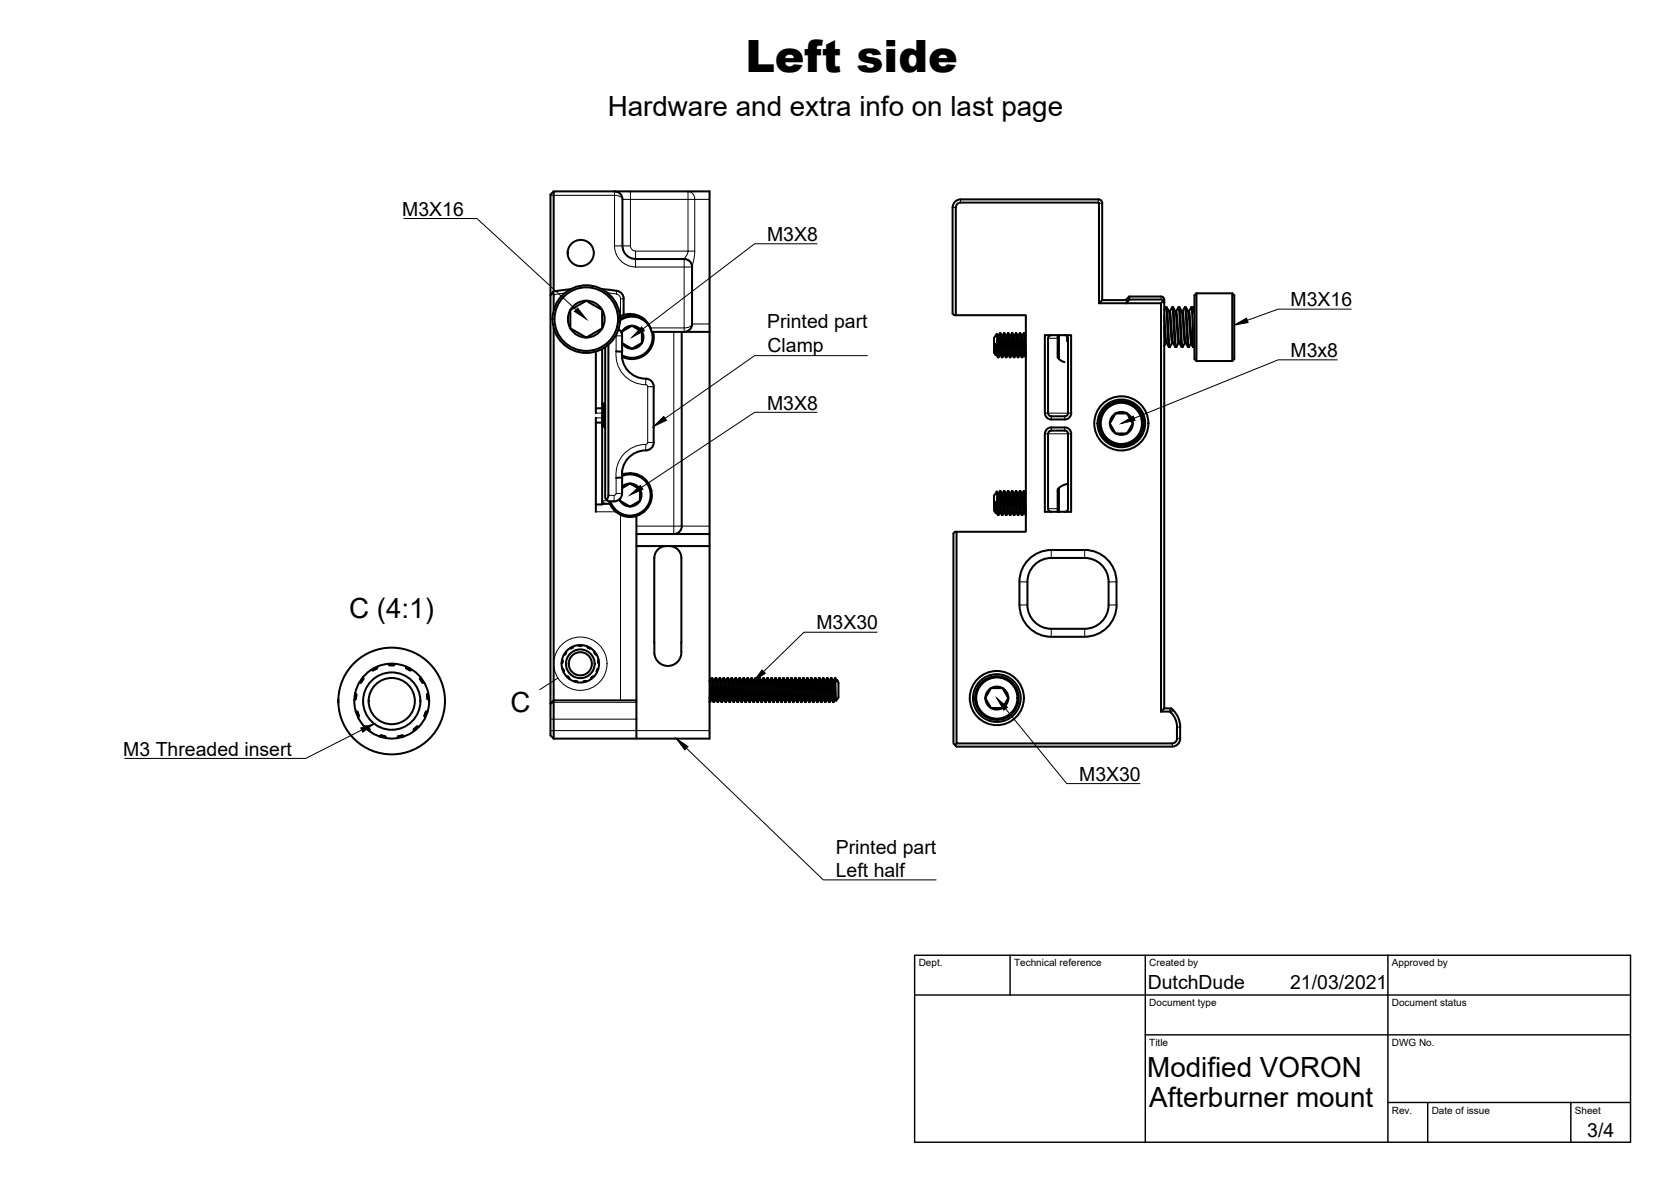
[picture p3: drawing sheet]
<svg xmlns="http://www.w3.org/2000/svg" width="420mm" height="297mm" viewBox="0 0 420 297" stroke-linecap="round" stroke-linejoin="round" font-family="sans-serif">
<!-- layer: Visible -->
<g fill="none" stroke="#000" stroke-width=".51">
<path d="M139.2 48.1l-.8 .8v127.9M154.5 48.1h23.9v137.5h-39.2M154.5 48.1h-15.3v25.1l4.3-.5M154.5 48.1a2 2 0 0 1 2 2v11.7a3.3 3.3 0 0 0 3.3 3.3M239.5 52.1v26.7l.4 .4h.4M240.3 52.1v27.1h17.6v54.4h-17.4v53.2h54.2a1.24 1.24 0 0 0 1.3-1.2 10.8 10.8 0 0 0-.3-4.6l-.5-1-.8-.9M241.5 50.9l34.8 .1v25.2h15.6v102.6M241.5 50.1h34.7a1.01 1.01 0 0 1 1 1l-.1 24.3M241.5 50.9a1.2 1.2 0 0 0-1.2 1.2M241.5 50.1a2 2 0 0 0-2 2M138.4 74.2l.6-.7 .1 .1 .1 4.4M139.2 73.3l-.2 .2"/>
<path d="M143.4 77.9v4.6M143.4 77.9l3.6-2.1a.97 .97 0 0 1 1.3 .3l2.6 1.5a.85 .85 0 0 1 .5 1.2v3.2a.92 .92 0 0 1-.9 1l-2.5 1.5a.84 .84 0 0 1-1.4-.1l-3.2-1.9M143.4 77.9a4.6 4.6 0 0 1 7-1.2 4.6 4.6 0 0 1 0 7 4.6 4.6 0 0 1-7-1.2M143.4 77.9a4.6 4.6 0 0 0 0 4.6M151.3 72.6l3.2 .4a2.15 2.15 0 0 1 2.3 2.1M156.8 75.1v4l-.9 .4M156.8 79.1a5.5 5.5 0 0 1 6.9 3.9l.1 .4h8.2M159.8 65.1h12.2a2 2 0 0 1 2 2M174 67v14.4M277.1 75.4h6.7l-.7 .8 .8-.9h8.2l.4 .3M277.1 75.4l-.8 .8M283.1 75.4l.8-.9h8a1.25 1.25 0 0 1 .8 1.6v101.9"/>
<path d="M283.9 74.5v.8M292.7 79.4l.6 6.8M292.7 76.1l-.2-.5-.6 .6M293.1 77.2l.8 10M293.1 77.2l-.4 .7M293.1 77.2h.2l.7 1.1M293.3 77.2l.9 10M293.9 78.3h.2M294 78.3l.7 7.9M294.1 78.3l.8 7.9M294.7 77.2l.8 10-.6-1M294.7 77.2l-.6 1.1"/>
<path d="M294.7 77.2h.2M294.9 77.2l.9 10M295 77.2l.6 1.1M295.6 78.3h.2l.1 .5 .6 7.4M295.6 78.3l.7 7.9M296.3 77.2l.8 10M296.3 77.2l-.6 1.1M296.3 77.2h.2M296.5 77.2l.8 10M296.6 77.2l.6 1.1M297.2 78.3l.7 7.9M297.2 78.3h.1"/>
<path d="M297.3 78.3l.7-1.1 .6 8.9 .1 1.1h.2M297.3 78.3l.7 7.5 .7 1.4M297.9 77.2h.2M298.1 77.2l.9 10M298.2 77.2l.6 1.1M298.7 78.3h.2M298.8 78.3l.7 7.9M298.9 78.3l.6 6.4M299.5 77.2l.4 5M299.5 77.2l-.6 1.1M299.6 77.2l.2 .1 .1 1.3M299.8 77.2l.1 .2"/>
<path d="M299.9 77.4v1.2M299.9 77.2v1.4M299.9 77.2v.2M299.9 77.2h.4M300.8 73.7l-.5 .5v16l.5 .5M300.8 73.7v17M300.8 73.7h9M309.8 73.7l.5 .5v16l-.5 .5M309.8 73.7v17M139.2 82.5v103.1M149.8 88.4v15.4M151.4 87.7v18.5"/>
<path d="M152.2 87.3v37.9l.8 .8h1.4M153 86.6v37.9l-.5 1M155.5 82.7l.8 .9 .1 .8M155.9 80.5a5.2 5.2 0 0 1 7.8 2.2M155.9 80.1a5.5 5.5 0 0 1 6 0M156.4 83.3v.8M156.4 83.3l1.7-1a.95 .95 0 0 1 1.6 0l.9 .6a1.23 1.23 0 0 1 .8 1.7v.7a.93 .93 0 0 1-.8 1.4l-.9 .5a1.23 1.23 0 0 1-1.9-.2l-1.4-.8M156.4 83.3a2.89 2.89 0 0 1 4.4-.8 2.89 2.89 0 0 1 0 4.4 2.89 2.89 0 0 1-4.4-.7M156.4 83.3l-.1 .3M156.4 84.4v4l-1.5-.1M156.4 88.4a6.1 6.1 0 0 0 6.5 6.8 1.96 1.96 0 0 1 1.5 2v14a2.19 2.19 0 0 1-2.8 2 6 6 0 0 0-5.2 6.8M163.9 83.4a5.2 5.2 0 0 1-1.8 5.4 5.2 5.2 0 0 1-5.7 .5"/>
<path d="M164.2 83.4a5.5 5.5 0 0 1-1.9 5.6 5.5 5.5 0 0 1-5.9 .6v.4M171.4 83.4v48.8a2 2 0 0 1-2 2M172 83.4h6.4M174 81.4a2 2 0 0 1-2 2M250.3 88.2l.1 .9M250.3 86.5l.2 2.5 .4 .8M250.4 89.1h.1M250.4 89.1v.1M250.6 83.9l-.7 1v3.7l.5 .6M250.6 83.9l.1 4-.4-1.4 .1 2.7M250.6 83.9l.4 .5M250.7 85.6l.4 4.2"/>
<path d="M250.7 87.9l.2 1.9M250.9 84.4h.2M250.9 89.8h.2M251 84.4l.4 4.7M251.1 84.4l.4 4.5 .4 .9M251.4 83.8l.4 5.4 .1 .6h.2M251.4 89.1h.1M251.4 83.8h.1M251.4 83.8l-.4 .6M251.4 89.1l-.3 .7M251.5 83.8l.6 6M251.6 83.8l.3 .6"/>
<path d="M251.9 84.4h.2M251.9 84.4l.5 4.7M252.1 84.4l.4 4.5 .4 .9M252.1 84.4l.3-.6 .5 6M252.4 89.1h.1M252.4 83.8h.2M252.4 89.1l-.3 .7M252.6 83.8l.5 6M252.6 83.8l.3 .6M252.9 89.8h.1M252.9 84.4l.5 4.7M252.9 84.4h.1"/>
<path d="M253 84.4l.4 4.3 .5 1.1M253 84.4l.4-.6 .4 5.5 .1 .5h.2M253.4 89.1h.1M253.4 83.8h.2M253.4 89.1l-.3 .7M253.6 83.8l.5 6M253.6 83.8l.3 .6M253.9 84.4l.4 4.1 .1 .6h.2M253.9 84.4h.2M254.4 83.8l-.4 .6 .5 4.4 .4 1M254.4 83.8l.2 .3 .5 5.7M254.4 83.8l.4 5.7 .3 .3"/>
<path d="M254.4 89.1l-.3 .7M254.6 83.8l.4 .6M254.9 84.4h.2l.1 .7 .3 3.8 .4 .9M255 84.4l.3 4.2 .2 .5M255.4 83.8l.3 .4 .4 5.6 .3-.7M255.4 83.8l.5 6M255.4 83.8l-.4 .6M255.4 89.1l-.3 .7M255.6 83.8l.4 1 .4 4.3M255.9 84.4h.2M255.9 89.8h.2M256.1 84.4l.4 4.5 .4 .9"/>
<path d="M256.4 83.8l.5 6M256.4 83.8l-.3 .6M256.4 89.1h.1M256.4 83.8h.2M256.6 83.8l.4 6 .4-.7M256.6 83.8l.3 .6M256.9 89.8h.1M256.9 84.4l.5 4.7M256.9 84.4h.1M257.4 83.8l.5 6-.4-1.1-.5-4.3M257.4 83.8l-.4 .6M257.4 83.8l.2 .3 .3 4.8"/>
<path d="M257.4 89.1h.2M257.6 83.8l.3 .6M263.5 85v18.8M264.4 84.2h-.1a.76 .76 0 0 0-.8 .8M266.3 84.2v6M266.3 84.2a.4 .4 0 0 0-.4 .2 .4 .4 0 0 0 0 .4v5.1l.8 .7 1 .4M267.7 84.2a.79 .79 0 0 1 .8 .8v18.8a.79 .79 0 0 1-.8 .8h-3.4a.79 .79 0 0 1-.8-.8M268.3 84.5v1.2l.2 .3M292.7 82.2l.3 3.7 .1 .3h.2M293.2 86.2l-.5 .7M293.3 86.2l.6 1M293.9 87.2h.2"/>
<path d="M294.7 86.2h.2M294.7 86.2l-.5 1M295.6 87.2h.1M296.3 86.2h.2M296.4 86.2l-.6 1M296.5 86.2l.6 1M297.1 87.2h.2M297.9 86.2h.2M298 86.2l-.7 1M299.5 86.2l-.5 1M299.5 86.2l.4 1M299.9 82.2v5"/>
<path d="M299.9 82.2l-.4 2.5v1.5M299.9 87.2h.4M300.8 90.7h9M149.8 105v23.6M149.8 106.2h1.6v20.6h-1.6M149.8 102.6h1.6M151.4 104.4l.2 2.2 .4 .8M151.4 106.1l.1 .7M151.4 107h.1M151.5 106.8h.2M151.5 101.4h.2M151.6 106.8l-.2 .2"/>
<path d="M151.7 101.4l.5 6-.2-.3-.4-5.7-.2 .2M151.7 101.4l.4 .7 .1 .7M152 102.1h.2M156.4 119.6a5.2 5.2 0 0 1 6.8 2.9 5.2 5.2 0 0 1-3 6.8 5.2 5.2 0 0 1-6.7-3.3M156.4 118.4v.9a5.5 5.5 0 0 1 7.2 3.3 5.5 5.5 0 0 1-3.6 7M262.7 103.8v-19.6h6.6v19.6M262.7 109v19.6h6.6v-19.6M262.7 109a1.6 1.6 0 0 1 1.6-1.6h3.4a1.56 1.56 0 0 1 1.6 1.6M263.5 109v18.8M263.5 109a.79 .79 0 0 1 .8-.8h3.4a.79 .79 0 0 1 .8 .8v18.8M269.3 103.8a1.6 1.6 0 0 1-1.6 1.6h-3.4a1.6 1.6 0 0 1-1.6-1.6M280.5 103.9h2.9"/>
<path d="M280.5 103.9l-1 1.7a1.25 1.25 0 0 0 .2 1.9l.3 .6a1.26 1.26 0 0 0 1.8 .8h.6a1.26 1.26 0 0 0 1.6-1.1l.4-.6a1.27 1.27 0 0 0-.2-1.9l-.8-1.4M280.5 103.9a2.89 2.89 0 0 0-.8 4.4 2.89 2.89 0 0 0 4.5 0 2.89 2.89 0 0 0-.8-4.4M283.4 103.9l-1.4-.4-1.5 .4M151.4 126.6h2l.4 .9 1.1 1.1M151.4 125.8a.79 .79 0 0 0 .8 .8M153.2 126l.2 .6M154.9 128.6l1.3 .8 1.3 .4 1.3 .1 1.2-.2v46.3M154.9 120.1l1.5-.1v4M155.7 125.5l.2 .3M155.9 125.3v.6M156.4 122.7l1.3-.8a.92 .92 0 0 1 1.5 .1l.9 .5a1.26 1.26 0 0 1 .8 1.8v.6a1.26 1.26 0 0 1-1.1 1.6l-.6 .3a1.25 1.25 0 0 1-1.9-.1l-1.4-.8M156.4 124a2 2 0 0 1-2 2"/>
<path d="M156.4 122.3a2.89 2.89 0 0 1 4.3 .3 2.89 2.89 0 0 1-.6 4.2 2.89 2.89 0 0 1-4.2-1M160 137.2h18.4M160 134.2h9.4M167.5 137.2a3 3 0 0 0-3 3v21.4M168.3 137.2a2.99 2.99 0 0 1 3 3v21.4a5.7 5.7 0 0 1-.8 4.6 3.4 3.4 0 0 1-3.6 1 3.4 3.4 0 0 1-2.4-3M169.4 134.2h9M240.5 133.6h-.4l-.4 .4v52.8l.8 .8h54.2a2.04 2.04 0 0 0 2.1-2 11.5 11.5 0 0 0-.4-4.9l-.6-1.2-.8-1M250.3 127.9l.1 .9M250.3 126.2l.2 2.4 .4 .8M250.4 128.8h.1M250.4 128.8v.1M250.6 123.6l-.7 1v3.7l.5 .6"/>
<path d="M250.6 123.6l.1 3.9-.4-1.3 .1 2.7M250.6 123.6l.4 .5M250.7 125.3l.4 4.1M250.7 127.5l.2 1.9M250.9 124.1h.2M250.9 129.4h.2M251 124.1l.4 4.7M251.1 124.1l.4 4.7M251.4 123.4l.4 5.5 .1 .5h.2M251.4 128.8h.1M251.4 123.4h.1M251.4 123.4l-.4 .7"/>
<path d="M251.4 128.8l-.3 .6M251.5 123.4l.6 6M251.5 128.8l.4 .6M251.6 123.4l.3 .7M251.9 124.1h.2M251.9 124.1l.5 4.7M252.1 124.1l.4 4.7M252.1 124.1l.3-.7 .5 6M252.4 128.8h.1M252.4 123.4h.2M252.4 128.8l-.3 .6M252.5 128.8l.4 .6"/>
<path d="M252.6 123.4l.5 6M252.6 123.4l.3 .7M252.9 129.4h.1M252.9 124.1l.5 4.7M252.9 124.1h.1M253 124.1l.5 4.7M253 124.1l.4-.7 .4 5.6 .1 .4h.2M253.4 128.8h.1M253.4 123.4h.2M253.4 128.8l-.3 .6M253.5 128.8l.4 .6M253.6 123.4l.5 6"/>
<path d="M253.6 123.4l.3 .7M253.9 124.1l.4 4.4 .3 .3M253.9 124.1h.2M254.4 123.4l-.4 .7 .5 4.7M254.4 123.4l.2 .3 .5 5.7M254.4 123.4l.4 5.7 .3 .3M254.4 128.8l-.3 .6M254.5 128.8l.4 .6M254.6 123.4l.4 .7M254.9 124.1l.2 .3 .4 4.4M255 124.1l.3 4.2 .2 .5M255.4 123.4h.2l.1 .5 .4 5.5 .3-.6"/>
<path d="M255.4 123.4l.5 6M255.4 123.4l-.4 .7M255.4 128.8l-.3 .6M255.5 128.8l.4 .6M255.6 123.4l.4 1.1 .4 4.3M255.9 124.1h.2M255.9 129.4h.2M256.1 124.1l.4 4.7M256.4 123.4l.5 6M256.4 123.4l-.3 .7M256.4 128.8h.1M256.4 123.4h.2"/>
<path d="M256.5 128.8l.4 .6M256.6 123.4l.4 6 .4-.6M256.6 123.4l.3 .7M256.9 129.4h.1M256.9 124.1l.5 4.7M256.9 124.1h.1M257 124.1l.5 4.7M257.4 123.4l.5 6-.4-.6M257.4 123.4l-.4 .7M257.4 123.4l.2 .4 .3 4.8M257.4 128.8h.2M257.6 123.4l.3 .7"/>
<path d="M263.5 127.8a.79 .79 0 0 0 .8 .8M266.3 122.6v6M268.5 121.6l-1.5 .5-.9 .7a6.6 6.6 0 0 0-.2 3.1v2.7h.4M268.5 127.8a.79 .79 0 0 1-.8 .8M260.1 142a6 6 0 0 1 4.2-1.8h8.4a6 6 0 0 1 6 6v5.8a6 6 0 0 1-6 6h-8.4a6 6 0 0 1-6-6v-5.8a6 6 0 0 1 1.8-4.2zM85.1 175.8v.7M85.1 175.8a13.4 13.4 0 0 1 20.2-11.2 13.4 13.4 0 0 1 0 23.1 13.4 13.4 0 0 1-20.2-11.2M89.3 174.2l.3 .3-.1 1.2-.4 .2M89.4 178.7l.5 .1 .4 1.1-.3 .4M89.6 174.5l-.1 1.2M89.9 178.8l.4 1.1M91.3 170.1v.6l-.5 .8-.5 .1"/>
<path d="M91.4 170.6l-.7 1M94.8 168l-1.1 .5M94.9 167.5l-.1 .5-1 .5-.5-.2M97.6 166.8l.3 .4h1.1l.4-.4M97.9 167.2h1.1M102 167.5l.2 .5 .9 .5 .5-.2M102.1 167.9l1 .6M105.6 170.6l.6 .9M105.7 170.1l-.1 .6 .6 .8 .5 .1M107.1 178.8l-.4 1.1M107.4 174.5l.1 1.2M107.5 178.7l-.4 .1-.4 1.1 .2 .4"/>
<path d="M107.7 174.2l-.4 .3 .2 1.2 .4 .2M138.4 176.8v8l.8 .8M138.4 176.8l.8-.8h20.8v9.6M141.3 165.8l.1 .6-.2 .3M141.4 168l.2 .1 .2 .6-.1 .2M141.5 166l-.1 .6M141.6 168.1l.2 .6M142.3 163.8l.1 .2-.4 .5h-.2M142.4 164l-.4 .5M142.5 170h.2l.5 .4v.2M142.7 170l.5 .4M144.1 162.7l-.5 .2"/>
<path d="M144.1 162.5v.2l-.5 .3-.3-.1M144.4 171.2l.2-.1 .5 .1 .1 .3M144.6 171.1l.5 .2M145.5 162.1l.1 .2h.6l.1-.2M145.6 162.3h.6M147.3 171.1l-.6 .1M147.5 171.2l-.2-.1-.6 .1-.1 .3M147.7 162.5v.2l.6 .3 .2-.1M147.7 162.7l.6 .3M149.1 170l-.4 .4M149.4 170h-.3l-.4 .4v.2M149.5 164l.3 .5"/>
<path d="M149.5 163.8l-.1 .2 .4 .5h.2M150.2 168.1l-.2 .6M150.3 166l.1 .5M150.5 168l-.3 .1-.2 .6 .1 .2M150.5 165.8l-.2 .2 .3 .7M164.5 161.6v2.6M178.4 175.2l.2 1.2M178.4 176.4h.2M178.4 176.4h.1M178.4 171l.1 .1M178.5 171.1l.4 4.7M178.5 171.1h.1"/>
<path d="M178.6 171.1l.4 4.7M178.6 171.1l.3-.7 .5 6M178.9 175.8h.1M178.9 170.4h.2M178.9 175.8l-.3 .6M179 175.8l.4 .6M179.1 170.4l.5 6 .4-.6M179.1 170.4l.4 .7M179.4 176.4h.2M179.5 171.1l.4 4.7M179.5 171.1h.1M179.6 171.1l.4 4.5 .4 .8"/>
<path d="M179.6 171.1l.4-.7 .4 5.7 .2 .3M179.9 175.8h.2M179.9 170.4h.2M180.1 170.4l.5 6M180.1 170.4l.4 .7M180.4 171.1l.3 .3 .3 4.4M180.5 171.1l.3 4.4 .3 .3M180.9 170.4l.2 .3 .4 5.7 .4-.6M180.9 170.4l.5 6M180.9 170.4l-.3 .7M181 175.8l-.4 .6M181 175.8l.4 .6"/>
<path d="M181.1 170.4l.4 1 .4 4.4M181.4 171.1h.2M181.4 176.4h.2M181.6 171.1l.5 4.7M181.9 170.4l-.4 .7M181.9 170.4l.5 6M181.9 170.4h.1M181.9 175.8h.2M181.9 170.4h.2M182.1 175.8l.3 .6M182.1 170.4l.4 6 .4-.6M182.1 170.4l.4 .7"/>
<path d="M182.4 176.4h.2M182.5 171.1l.4 4.7M182.5 171.1h.1M182.6 171.1l.4 4.7M182.9 170.4l.5 6M182.9 170.4l-.3 .7M182.9 170.4l.3 .4 .4 5.6M182.9 175.8h.1M183 175.8l.4 .6M183.1 170.4l.4 .7M183.4 176.4h.2M183.5 171.1l.4 4.7"/>
<path d="M183.5 171.1h.1M183.6 171.1l.4 4.7M183.9 170.4l.5 6M183.9 170.4l-.3 .7M183.9 170.4h.2l.1 .5 .4 5.5M183.9 175.8h.2M184 175.8l-.4 .6M184 175.8l.4 .6M184.1 170.4l.4 .8 .4 4.6M184.4 171.1h.2M184.4 176.4h.2M184.6 171.1l.4 4.7"/>
<path d="M184.9 170.4l.5 6M184.9 175.8h.2M184.9 170.4h.2M184.9 170.4l-.3 .7M185 175.8l-.4 .6M185 175.8l.4 .6M185.1 170.4l.5 6M185.1 170.4l.4 .7M185.4 171.1h.2M185.4 176.4h.2M185.5 171.1l.4 4.7M185.6 171.1l.5 4.7"/>
<path d="M185.9 170.4l.5 6M185.9 170.4l-.4 .7M185.9 175.8h.2M185.9 170.4h.2M185.9 175.8l-.3 .6M186.1 175.8l.3 .6M186.1 170.4l.5 6M186.1 170.4l.4 .7M186.4 176.4h.2M186.5 171.1l.4 4.7M186.5 171.1h.1M186.6 171.1l.4 4.7"/>
<path d="M186.9 170.4l.5 6M186.9 170.4l-.3 .7M186.9 175.8h.1M186.9 170.4h.2M186.9 175.8l-.3 .6M187 175.8l.4 .6M187.1 170.4l.5 6M187.1 170.4l.4 .7M187.4 176.4h.2M187.5 171.1l.4 4.7M187.5 171.1h.1M187.6 171.1l.4 4.5 .4 .8"/>
<path d="M187.6 171.1l.4-.7 .4 6M187.9 175.8h.2M187.9 170.4h.2M188 175.8l-.4 .6M188.1 170.4l.5 6M188.1 170.4l.4 .7M188.4 171.1h.2M188.4 176.4h.2M188.5 171.1l.4 4.7M188.6 171.1l.4 4.4 .4 .9M188.9 170.4l.4 5.5 .1 .5h.2M188.9 175.8h.2"/>
<path d="M188.9 170.4h.2M188.9 170.4l-.3 .7M189 175.8l-.4 .6M189.1 170.4l.5 6M189.1 170.4l.4 .7M189.4 171.1l.3 .3 .4 4.4M189.5 171.1l.4 4.7M189.5 171.1l.4-.7 .5 5.7v.3h.2M189.9 175.8h.2M189.9 170.4h.2M189.9 175.8l-.3 .6M190.1 175.8l.3 .6"/>
<path d="M190.1 170.4l.5 6M190.1 170.4l.4 .7M190.5 171.1l.4 4.7M190.5 171.1h.1M190.6 171.1l.5 4.7M190.6 171.1l.3-.7 .5 6M190.9 175.8h.2M190.9 170.4h.2M190.9 175.8l-.3 .6M191.1 175.8l.3 .6M191.1 170.4l.5 6 .4-.6M191.1 170.4l.4 .7"/>
<path d="M191.4 176.4h.2M191.5 171.1l.3 4 .1 .6 .2 .1M191.5 171.1h.1M191.6 171.1l.4 4.7M191.9 170.4l.5 5.7 .2 .3M191.9 170.4l-.3 .7M191.9 170.4l.2 .1 .1 .4 .4 5.5M192 175.8l.4 .6M192.1 170.4l.4 .7M192.4 171.1l.3 .3 .3 4.4M192.5 171.1l.3 4.4 .3 .3M192.9 170.4l.5 6"/>
<path d="M192.9 170.4l.2 .3 .4 5.7 .5-.6M192.9 170.4l-.3 .7M193 175.8l-.4 .6M193 175.8l.4 .6M193.1 170.4l.4 1 .5 4.4M193.4 171.1h.2M193.4 176.4h.2M193.6 171.1l.5 4.7M193.9 170.4l.5 6M193.9 170.4l-.4 .7M194 175.8h.1M194 170.4h.1"/>
<path d="M194.1 175.8l.3 .6M194.1 170.4l.4 6 .4-.6M194.1 170.4l.4 .7M194.4 176.4h.2M194.5 171.1l.4 4.7M194.5 171.1h.1M194.6 171.1l.5 4.7M194.9 170.4l.5 6M194.9 170.4l-.3 .7M194.9 170.4l.3 .4 .4 5.6M194.9 175.8h.2M195.1 175.8l.3 .6"/>
<path d="M195.1 170.4l.4 .7M195.4 176.4h.2M195.5 171.1l.4 4.7M195.5 171.1h.1M195.6 171.1l.4 4.7M195.9 170.4l.5 6M195.9 170.4l-.3 .7M195.9 175.8h.2M195.9 170.4h.2M196 175.8l-.4 .6M196 175.8l.4 .6M196.1 170.4l.5 6"/>
<path d="M196.1 170.4l.4 .7M196.4 171.1h.2M196.4 176.4h.2M196.5 171.1l.4 4.7M196.6 171.1l.4 4.7M196.9 170.4l.5 6M196.9 175.8h.2M196.9 170.4h.2M196.9 170.4l-.3 .7M197 175.8l-.4 .6M197 175.8l.4 .6M197.1 170.4l.5 6"/>
<path d="M197.1 170.4l.4 .7M197.4 171.1h.2M197.4 176.4h.2M197.5 171.1l.5 4.7M197.6 171.1l.5 4.7M197.9 170.4l.5 5.7v.3h.2M197.9 170.4l-.4 .7M198 175.8h.1M198 170.4h.1M198 175.8l-.4 .6M198.1 175.8l.3 .6M198.1 170.4l.5 6"/>
<path d="M198.1 170.4l.4 .7M198.5 171.1l.4 4.7M198.5 171.1h.1M198.6 171.1l.5 4.7M198.9 170.4l.5 6M198.9 170.4l-.3 .7M198.9 175.8h.2M198.9 170.4h.2M198.9 175.8l-.3 .6M199.1 175.8l.3 .6M199.1 170.4l.5 6M199.1 170.4l.4 .7"/>
<path d="M199.4 176.4h.2M199.5 171.1l.4 4.7M199.5 171.1h.1M199.6 171.1l.4 4.5 .4 .8M199.6 171.1l.4-.7 .4 5.7 .2 .3M199.9 175.8h.2M199.9 170.4h.2M200 175.8l-.4 .6M200.1 170.4l.5 6M200.1 170.4l.4 .7M200.4 171.1l.3 .3 .3 4.2 .4 .8M200.5 171.1l.4 4.7"/>
<path d="M200.9 170.4l.4 5.5 .1 .5h.2M200.9 175.8h.2M200.9 170.4h.2M200.9 170.4l-.3 .7M201 175.8l-.4 .6M201.1 170.4l.5 6M201.1 170.4l.4 .7M201.4 171.1l.3 .3 .4 4.4M201.5 171.1l.5 4.7M201.5 171.1l.5-.7 .4 6M202 175.8h.1M202 170.4h.1"/>
<path d="M202 175.8l-.4 .6M202.1 175.8l.3 .6M202.1 170.4l.4 6 .4-.6M202.1 170.4l.4 .7M202.4 176.4h.2M202.5 171.1l.4 4.7M202.5 171.1h.1M202.6 171.1l.5 4.7M202.6 171.1l.3-.7 .5 6M202.9 175.8h.2M202.9 170.4h.2M203.1 175.8l.3 .6"/>
<path d="M203.1 170.4l.5 6 .4-.6M203.1 170.4l.4 .7M203.4 176.4h.2M203.5 171.1l.4 4.4 .2 .3M203.5 171.1h.1M203.6 171.1l.4 4.7M203.9 170.4l.5 6M203.9 170.4l-.3 .7M203.9 170.4h.2l.1 .5 .4 5.5M204 175.8l.4 .6M204.1 170.4l.4 .8 .4 4.3 .2 .3M204.4 171.1h.2"/>
<path d="M204.4 176.4h.2M204.6 171.1l.4 4.7M204.9 170.4l.5 6M204.9 170.4l.2 .3 .4 5.7 .5-.6M204.9 170.4l-.3 .7M205 175.8l-.4 .6M205 175.8l.4 .6M205.1 170.4l.4 1 .5 4.4M205.4 171.1h.2M205.4 176.4h.2M205.6 171.1l.5 4.7M205.9 170.4l.5 6"/>
<path d="M205.9 170.4l-.4 .7M206 175.8h.1M206 170.4h.1M206.1 175.8l.3 .6M206.1 170.4l.5 6M206.1 170.4l.4 .7M206.4 176.4h.2M206.5 171.1l.4 4.7M206.5 171.1h.1M206.6 171.1l.5 4.7M206.9 170.4l.5 6M206.9 170.4l-.3 .7"/>
<path d="M206.9 170.4l.3 .4 .4 5.6M206.9 175.8h.2M206.9 175.8l-.3 .6M207.1 175.8l.3 .6M207.1 170.4l.4 .7M207.4 176.4h.2M207.5 171.1l.4 4.7M207.5 171.1h.1M207.6 171.1l.4 4.7M207.9 170.4l.5 6M207.9 170.4l-.3 .7M207.9 175.8h.2"/>
<path d="M207.9 170.4h.2M208 175.8l-.4 .6M208 175.8l.4 .6M208.1 170.4l.5 6M208.1 170.4l.4 .7M208.4 171.1h.2M208.4 176.4h.2M208.5 171.1l.4 4.7M208.6 171.1l.4 4.7M208.9 170.4l.5 6M208.9 175.8h.2M208.9 170.4h.2"/>
<path d="M208.9 170.4l-.3 .7M209 175.8l-.4 .6M209 175.8l.4 .6M209.1 170.4l.5 6M209.1 170.4l.4 .7M209.4 171.1h.2M209.4 176.4h.2M209.5 171.1l.5 4.7M209.6 171.1l.5 4.7M209.9 170.4l.1 .3M209.9 170.4l-.4 .7M210 175.8h.1"/>
<path d="M210 170.4h.1M210 175.8l-.4 .6M210 170.4l.5 .7a2.91 2.91 0 0 1 .3 2.3v1.9l-.6 .8zM210.1 175.8l.1 .3M249.2 172.9h2.9M249.2 172.9l-1 1.7a1.27 1.27 0 0 0 .2 1.9l.3 .6a1.26 1.26 0 0 0 1.8 .8h.6a1.26 1.26 0 0 0 1.6-1.1l.3-.6a1.27 1.27 0 0 0-.1-1.9l-.8-1.4M252.1 172.9l-1.5-.4-1.4 .4M252.1 172.9a2.89 2.89 0 0 1 .8 4.4 2.89 2.89 0 0 1-4.5 0 2.89 2.89 0 0 1 .8-4.4M272.7 160a8 8 0 0 0 8-8v-5.8a8 8 0 0 0-8-8h-8.4a8 8 0 0 0-8 8v5.8a8 8 0 0 0 8 8h8.4M291.9 178.8h2.3l.2 .3M291.9 178.8l.8-.8h1.8l-.3 .8M294.5 178l.5 .5"/>
<path d="M91.6 182.6l.5-.1 .8 .8v.5M92.1 182.5l.8 .9M95.4 185.1l.4-.3 1.1 .2 .2 .5M95.8 184.8l1.1 .3M101.2 184.8l-1.1 .2M101.6 185.1l-.4-.3-1.1 .2-.3 .5M104.9 182.5l-.9 .8M105.3 182.6l-.4-.1-.9 .8v.5M240.5 186.8l-.4 .4"/>
<circle cx="146" cy="63.6" r="3.3"/>
<circle cx="147.4" cy="80.2" r="8"/>
<circle cx="147.4" cy="80.2" r="8.5"/>
<circle cx="281.9" cy="106.4" r="6.8"/>
<circle cx="282" cy="106.4" r="5.2"/>
<circle cx="282" cy="106.4" r="5.6"/>
<circle cx="282" cy="106.4" r="5.5"/>
<circle cx="282" cy="106.4" r="6"/>
<circle cx="98.5" cy="176.2" r="9.4"/>
<circle cx="98.5" cy="176.2" r="7.2"/>
<circle cx="98.5" cy="176.2" r="5.8"/>
<circle cx="145.9" cy="166.8" r="4.7"/>
<circle cx="145.9" cy="166.8" r="3.6"/>
<circle cx="145.9" cy="166.8" r="2.91"/>
<circle cx="250.6" cy="175.4" r="6.8"/>
<circle cx="250.6" cy="175.4" r="5.2"/>
<circle cx="250.6" cy="175.4" r="5.5"/>
<circle cx="250.6" cy="175.4" r="6"/>
</g>
<circle cx="210.5" cy="171.1" r=".24" fill="#000" stroke="#000" stroke-width=".25"/>
<!-- layer: Visible Narrow -->
<g fill="none" stroke="#000" stroke-width=".25">
<path d="M138.4 49.1h16.1M154.5 48.1v1M154.5 49.1v12.7h4M154.5 49.1a2.04 2.04 0 0 1 2.2 1h1.8M158.5 48.1v2M158.5 50.1h14.5v-2a1.87 1.87 0 0 1 1.7 2h3.7M158.5 50.1v11.7M239.5 52.1h.8M241.5 50.1v.8M276.1 50.1v.8M276.3 51.1h.8M142 73.6l-2.8 .5"/>
<path d="M152.8 73.6l2.2 .3M154.5 61.8a5.3 5.3 0 0 0 5.3 5.3M155 73.9l.8 .5 .2 .7M155.1 73.1l-.1 .8M156 75.1h.8M156 75.1v4.4M158.5 61.8a1.3 1.3 0 0 0 1.3 1.3M172 65.1l.8-1.3 .2-.7h1.7l-.2 1.7-.5 2.2M172 65.1v17.3M172 65.1a1.99 1.99 0 0 1 2 1.9M174.7 63.1v-13h-1.7v13h-13.2v4h14.2M291.9 74.5v.8"/>
<path d="M154.9 84.2v.2M154.9 88.3a7.5 7.5 0 0 0 7.5 8.4M156.4 84.4h-1.5v3.9M162.4 95.2v1.5M162.4 96.7l.4 .2 .1 .3M163.5 82.4h8.5M164.4 97.2h-1.5v14M169.4 83.4v50.8M172 82.4v1M174 81.4h4.4M174 81.4a1.65 1.65 0 0 1-2 1M263.5 85h2.4"/>
<path d="M149.8 105h1.6M149.8 103.8h1.6M151.4 107h.4M151.9 101.8h.3M162.4 111.7v1.5M162.4 111.7a7.5 7.5 0 0 0-7.5 8.4M162.9 111.2h1.5M162.9 111.2l-.3 .4-.2 .1M262.7 109h6.6M262.7 103.8h6.6M264.3 104.6v.8M264.3 107.4v.8"/>
<path d="M267.7 104.6v.8M267.7 107.4v.8M149.8 128.6h5.1M151.4 125.8h1.4M153 124.5h1.4v1.5M154.9 124l-.2 .4-.3 .1M154.9 120.1v3.9h1.5M156 129.4v46.6M160 132.2h18.4M263.5 127.8h2.4M264.3 138.2v2M272.7 138.2v2"/>
<path d="M256.3 146.2h2M256.3 152h2M264.3 158v2M272.7 158v2M278.7 146.2h2M278.7 152h2M160 176.5h-20.8l-.8 .6M295 178.5l-.6 .6M138.4 183.6h40M138.4 180.7h21.6M294.7 186.8v.8M295.9 185.6h.8"/>
<path d="M295.9 182.7h.8"/>
</g>
<g fill="#000" stroke="#000" stroke-width=".25">
<circle cx="149.8" cy="105" r=".11"/>
<circle cx="149.8" cy="103.8" r=".11"/>
</g>
<!-- layer: TitleBlock -->
<path d="M230 240.1h180v46.9h-180zM230 250h180M254 240.1v9.9M288 240.1v46.9M349 240.1v46.9M288 260.1h122M349 277.1h61M359 277.1v9.9M395 277.1v9.9" fill="none" stroke="#000" stroke-width=".36"/>
<!-- layer: Annotations -->
<path d="M145.2 77.4l2.2 2.8-3-1.9zM161.3 82.2l.7 .9-3.1 1.7zM310.3 81.7l3.1-1.7 .4 1.1zM164.4 107.2l2.5-2.5 .7 .9zM281.9 106.4l3.1-1.8 .4 1zM158.4 124.4l2.6-2.4 .6 1zM191.6 168.3l.8 .9-2.9 2zM250.6 175.4l2.7 2.3-.9 .8zM90.7 183l3.4-1.1-2.9 2.1zM170.1 185.6l2.9 2-.8 .9z" fill="#000" stroke="#000" stroke-width=".25"/>
<g fill="none" stroke="#000" stroke-width=".25">
<path d="M101.5 54.9h18.4l24.9 22.9M205.4 61.3h-15.7l-28 21.3M339.8 77.7h-18.4l-7.8 2.8M218.1 89.4h-28.4l-22.5 15.7M336.3 90.4h-14.9l-36.2 14.7M205.4 103.6h-15.7l-28.4 18.9M220.5 158.9h-18.4l-10.1 9.9M140.3 170.4l-4.6 2.9M252.9 178.1l15.3 18.8h18.4M91 183.5l-14.1 7.1h-45.5M172.6 188l34.4 33.1h28.4"/>
<circle cx="145.9" cy="166.8" r="6.7"/>
</g>
<text font-size="11.2" x="187.4" y="18.2">Left side</text>
<g font-size="7">
<text x="152.8" y="29.1">Hardware and extra info on last page</text>
<text x="87.8" y="155.3">C (4:1)</text>
<text x="128.4" y="178.8">C</text>
<text x="288.5" y="270.6">Modified VORON</text>
<text x="289" y="278.1">Afterburner mount</text>
</g>
<g font-size="4.9">
<text x="101.2" y="54.2">M3X16</text>
<text x="192.9" y="60.6">M3X8</text>
<text x="324.5" y="77">M3X16</text>
<text x="192.9" y="82.5">Printed part</text>
<text x="193" y="88.4">Clamp</text>
<text x="324.5" y="89.7">M3x8</text>
<text x="192.9" y="102.9">M3X8</text>
<text x="205.3" y="158.2">M3X30</text>
<text x="31" y="189.9">M3 Threaded insert</text>
<text x="271.4" y="196.2">M3X30</text>
<text x="210.1" y="214.5">Printed part</text>
<text x="210.2" y="220.4">Left half</text>
<text x="288.6" y="248.5">DutchDude</text>
<text x="324.4" y="248.6">21/03/2021</text>
<text x="399.1" y="285.8">3/4</text>
</g>
<g font-size="2.5">
<text x="231" y="242.9">Dept.</text>
<text x="255" y="242.9">Technical reference</text>
<text x="289" y="242.9">Created by</text>
<text x="350" y="242.9">Approved by</text>
<text x="289" y="252.8">Document type</text>
<text x="350" y="252.8">Document status</text>
<text x="289" y="262.9">Title</text>
<text x="350" y="262.9">DWG No.</text>
<text x="350" y="279.9">Rev.</text>
<text x="360" y="279.9">Date of issue</text>
<text x="396" y="279.9">Sheet</text>
</g>
</svg>
